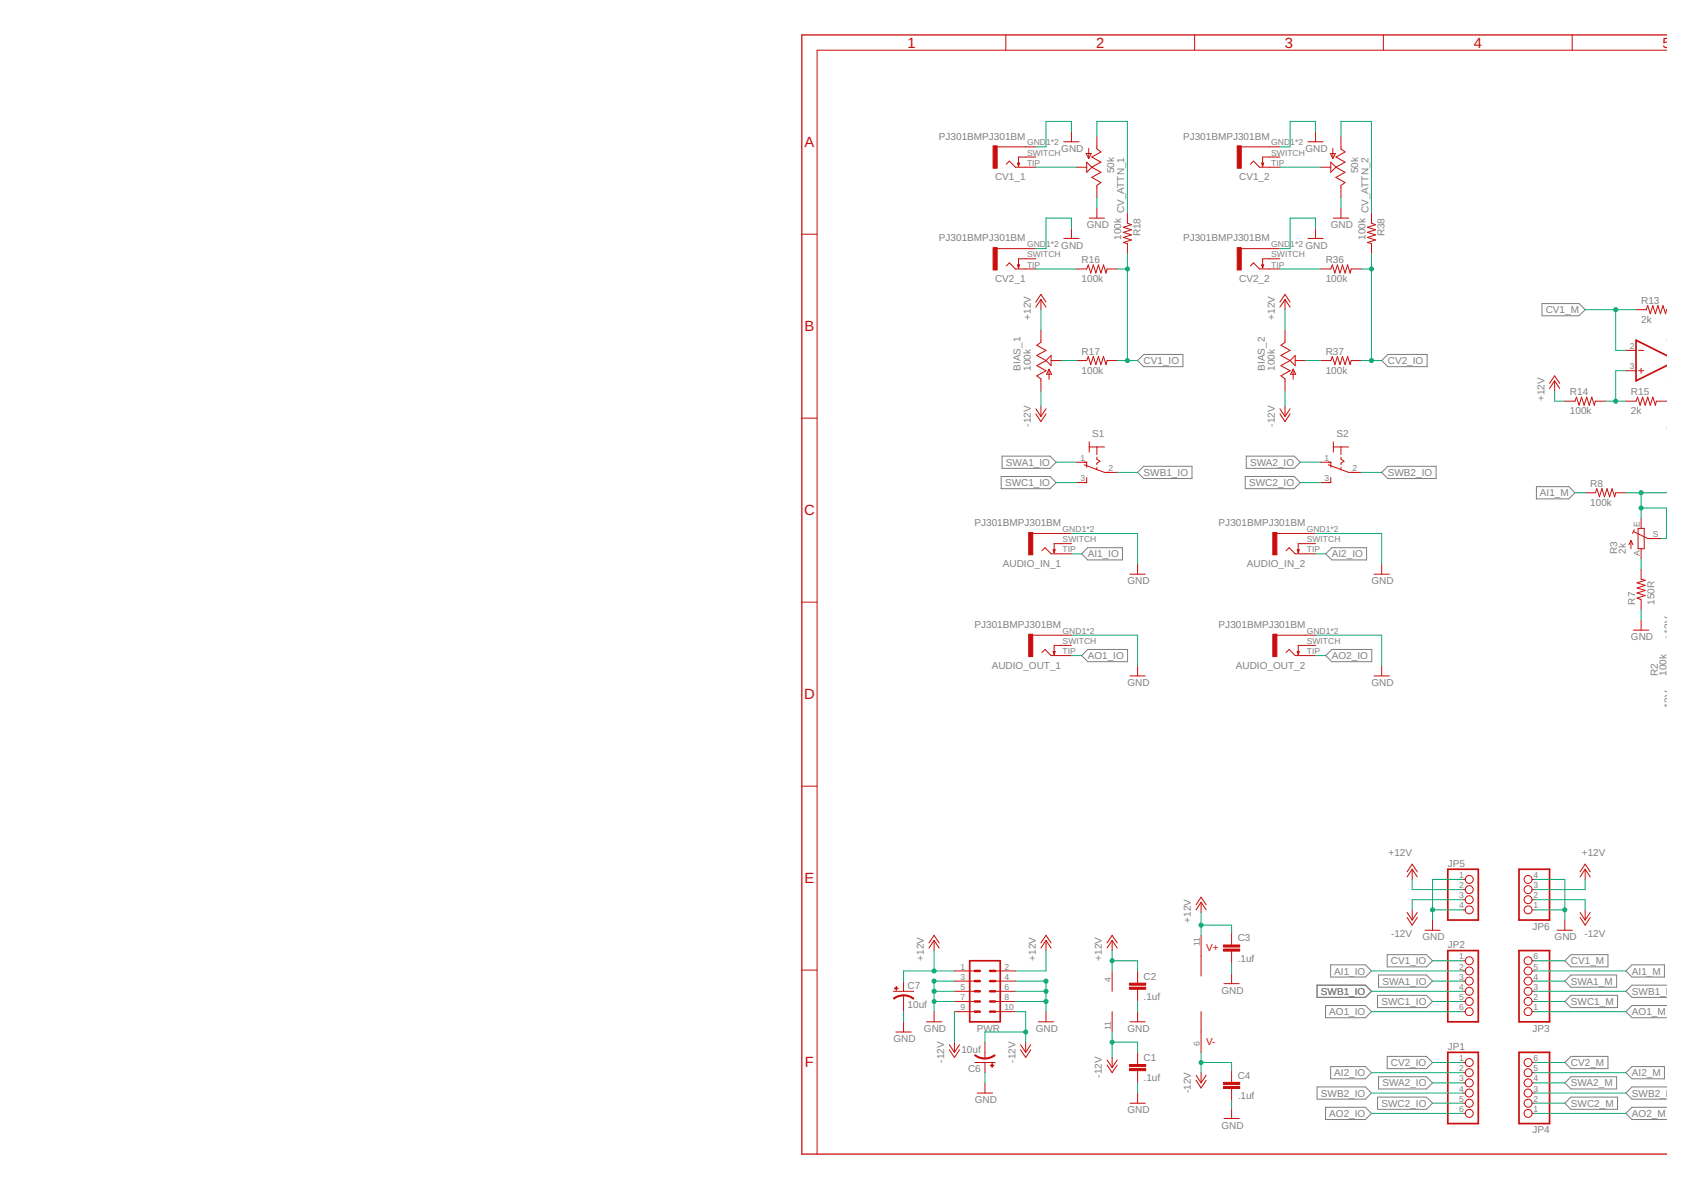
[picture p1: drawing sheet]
<svg xmlns="http://www.w3.org/2000/svg" width="420mm" height="297mm" viewBox="0 0 420 297" stroke-linecap="round" stroke-linejoin="round" font-family="sans-serif">
<g fill="none" stroke="#808080" stroke-width=".25">
<path d="M385 75.8h9.2l1.5 1.5-1.5 1.5h-9.2zM285.5 88.5h9.8v3h-9.8l-1.5-1.5zM344.9 90l1.6-1.5h9.8v3h-9.8zM249.9 118.9h12.2l1.6 1.6-1.6 1.5h-12.2zM250.2 113.9h11.9l1.6 1.5-1.6 1.5h-11.9zM284 117.9l1.5-1.5h12.1v3h-12.1zM310.9 118.9h12.2l1.5 1.6-1.5 1.5h-12.2zM311.1 113.9h12l1.5 1.5-1.5 1.5h-12zM344.9 117.9l1.6-1.5h12v3h-12zM271.5 136.7h8.7v3.1h-8.7l-1.5-1.6zM331 138.2l1.5-1.5h8.7v3.1h-8.7zM383.6 121.5h8.1l1.5 1.5-1.5 1.5h-8.1z"/>
<path d="M271.5 162.1h10v3.1h-10l-1.5-1.6zM331 163.6l1.5-1.5h10v3.1h-10zM346.3 238.3h9.8l1.5 1.5-1.5 1.5h-9.8zM390.7 239.8l1.5-1.5h9.2v3h-9.2zM328.8 245.9h12.1l1.5 1.5-1.5 1.6h-12.1zM330.9 251h10l1.5 1.5-1.5 1.5h-10zM332.2 240.8h8.7l1.5 1.6-1.5 1.5h-8.7zM343.9 248.5h12.2l1.5 1.5-1.5 1.5h-12.2zM344.1 243.4h12l1.5 1.5-1.5 1.5h-12zM390.7 244.9l1.5-1.5h11.4v3h-11.4zM390.7 250l1.5-1.5h11.6v3h-11.6zM405.9 242.4l1.5-1.6h8.1v3.1h-8.1z"/>
<path d="M416 245.9h-8.6l-1.5 1.5 1.5 1.6h8.6M416 251h-8.6l-1.5 1.5 1.5 1.5h8.6M328.8 271.3h12.1l1.5 1.5-1.5 1.6h-12.1zM330.9 276.4h10l1.5 1.5-1.5 1.5h-10zM332.2 266.2h8.7l1.5 1.6-1.5 1.5h-8.7zM343.9 273.9h12.2l1.5 1.5-1.5 1.5h-12.2zM344.1 268.8h12l1.5 1.5-1.5 1.5h-12zM346.3 263.7h9.8l1.5 1.5-1.5 1.5h-9.8zM390.7 270.3l1.5-1.5h11.4v3h-11.4zM390.7 275.4l1.5-1.5h11.6v3h-11.6zM390.7 265.2l1.5-1.5h9.2v3h-9.2zM405.9 267.8l1.5-1.6h8.1v3.1h-8.1z"/>
<path d="M416 271.3h-8.6l-1.5 1.5 1.5 1.6h8.6M416 276.4h-8.6l-1.5 1.5 1.5 1.5h8.6"/>
</g>
<g fill="none" stroke="#c90d0c" stroke-width=".25">
<path d="M251.1 8.7v3.8M298.2 8.7v3.8M345.4 8.7v3.8M392.5 8.7v3.8M416 12.5h-212v275.6M248.9 36.7h9.7M258.6 39.2h-4.3v2.3M265.6 35.4h3.8M267.5 32.9v2.5M271.2 38.3h1.2l-.6 1.3zM271.8 37v2.6M273.8 34.1v3.1l1 .7-2.2 1.3 2.2 1.3-2.2 1.2"/>
<path d="M309.9 36.7h9.6M319.5 39.2h-4.3v2.3M326.5 35.4h3.8M328.4 32.9v2.5M332.1 38.3h1.3l-.7 1.3zM332.7 37v2.6M334.8 34.1v3.1l1 .7-2.3 1.3 2.3 1.3-2.3 1.2M200.2 58.5h3.8M251.2 41l.8-.8 1.5 1.5h5.1M254 40.7h.5l-.2 .8zM265.6 59.5h3.8M267.5 57v2.5"/>
<path d="M268.8 41.7h2.5M271.3 40.5l1.3 1.2-1.3 1.3zM271.9 54.4h3.8M272.6 41.7l2.2 1.3-2.2 1.3 2.2 1.3-1 .7v3.1M273.8 51.9v2.5M281.5 53.2v2.5l1 .4-2.1 .6 2.1 .7-2.1 .6 2.1 .6-2.1 .7 2.1 .6-2.1 .6 1.1 .3v2.5M312.2 41l.7-.8 1.6 1.5h5M315 40.7h.5l-.3 .8zM326.5 59.5h3.8M328.4 57v2.5M329.7 41.7h2.5M332.2 40.5l1.3 1.2-1.3 1.3z"/>
<path d="M332.9 54.4h3.8M333.5 41.7l2.3 1.3-2.3 1.3 2.3 1.3-1 .7v3.1M334.8 51.9v2.5M342.4 53.2v2.5l1 .4-2 .6 2 .7-2 .6 2 .6-2 .7 2 .6-2 .6 1 .3v2.5M248.9 62.1h9.7M251.2 66.4l.8-.8 1.5 1.5h5.1M254 66.1h.5l-.2 .8zM258.6 64.6h-4.3v2.3M258.6 75.4l1.3-1.9 1.2 1.9M259.9 74.8v2.5M259.9 74.8l1.2 1.9M259.9 74.8l-1.3 1.9"/>
<path d="M268.8 67.1h2.5l.4-1 .6 2.1 .6-2.1 .7 2.1 .6-2.1 .6 2.1 .7-2.1 .6 2.1 .3-1.1h2.5M309.9 62.1h9.6M312.2 66.4l.7-.8 1.6 1.5h5M315 66.1h.5l-.3 .8zM319.5 64.6h-4.3v2.3M319.5 75.4l1.3-1.9 1.3 1.9M320.8 74.8v2.5M320.8 74.8l1.3 1.9M320.8 74.8l-1.3 1.9M329.7 67.1h2.5l.4-1 .6 2.1 .7-2.1 .6 2.1 .7-2.1 .6 2.1 .6-2.1 .7 2.1 .2-1.1h2.6M408.4 77.3h2.6l.4-1 .6 2 .6-2 .7 2 .6-2 .6 2 .7-2 .6 2 .2-.9M259.9 82.4v3l-1.1 .8 2.3 1.3-2.3 1.2 2.3 1.3"/>
<path d="M261.1 90l-2.3 1.3 2.3 1.2-2.3 1.3 1.1 .8v3M261.9 92.2v2.5M261.9 92.2l.6 1.2h-1.2zM262.4 90h2.5M262.4 88.7v2.6l-1.3-1.3zM268.8 90h2.5l.4-1 .6 2 .6-2 .7 2 .6-2 .6 2 .7-2 .6 2 .3-1h2.5M320.8 82.4v3l-1 .8 2.3 1.3-2.3 1.2 2.3 1.3M322.1 90l-2.3 1.3 2.3 1.2-2.3 1.3 1 .8v3M322.8 92.2l.7 1.2h-1.3zM322.8 92.2v2.5M323.3 90h2.6M323.3 88.7v2.6l-1.2-1.3z"/>
<path d="M329.7 90h2.5l.4-1 .6 2 .7-2 .6 2 .7-2 .6 2 .6-2 .7 2 .2-1h2.6M386.8 95.7l1.3-1.9 1.3 1.9M388.1 95.1l1.3 1.9M388.1 95.1l-1.3 1.9M388.1 95.1v2.5M405.9 92.5h2.5M405.9 87.5h2.5M409.1 92.5h1.2M409.1 87.5h1.2M409.7 91.9v1.3M200.2 104.4h3.8M258.6 102l1.3 1.9"/>
<path d="M258.6 103.3l1.3 1.9 1.2-1.9M259.9 101.4v2.5M261.1 102l-1.2 1.9M268.8 115.4h2.5v1.2M270.7 116l5 1.9h3.2M271.3 119.2v1.3h-2.5M271.9 110.3v2.5M271.9 111.6h3.8M273.8 111.6v1.9M273.8 114.1v.5l.8 .5-.8 .5v.4M273.8 116.6v.7M319.5 102l1.3 1.9"/>
<path d="M319.5 103.3l1.3 1.9 1.3-1.9M320.8 101.4v2.5M322.1 102l-1.3 1.9M329.7 115.4h2.5v1.2M331.6 116l5.1 1.9h3.2M332.2 119.2v1.3h-2.5M332.9 111.6h3.8M332.9 110.3v2.5M334.8 111.6v1.9M334.8 114.1v.5l.7 .5-.7 .5v.4M334.8 116.6v.7M390.7 100.1h2.5l.4-1 .6 2.1 .6-2.1 .7 2.1 .6-2.1 .6 2.1 .7-2.1 .6 2.1 .3-1.1h2.5"/>
<path d="M405.9 100.1h2.5l.4-1 .6 2.1 .7-2.1 .6 2.1 .7-2.1 .6 2.1 .6-2.1 .7 2.1 .2-1.1h2.5M257.8 133.2h9.7M260.1 137.5l.8-.8 1.5 1.5h5.1M262.9 137.2h.5l-.2 .8zM267.5 135.7h-4.3v2.3M318.8 133.2h9.6M321.1 137.5l.7-.8 1.5 1.5h5.1M323.8 137.2h.6l-.3 .8zM328.4 135.7h-4.3v2.3M395.7 123h2.6l.4-1 .6 2 .6-2 .7 2 .6-2 .6 2 .7-2 .6 2 .3-1h2.5M407.2 134.9v2.1M407.2 134.9l-.5 1.1"/>
<path d="M407.2 134.9l.5 1.1M407.8 132.7l3.6 1.7h3.4M408 132.2l-.5 .9M408.9 131.9h1.6v5.1h-1.6zM409.7 129.3v2.6M409.7 137v2.5M200.2 150.3h3.8M257.8 158.6h9.7M282.1 143.3h3.8M284 140.8v2.5M318.8 158.6h9.6M343 143.3h3.8"/>
<path d="M344.9 140.8v2.5M407.8 157.3h3.8M409.7 142v2.6l1 .2-2 .7 2 .6-2 .6 2 .7-2 .6 2 .7-2 .6 1 .4v2.5M409.7 154.7v2.6M260.1 162.9l.8-.8 1.5 1.5h5.1M262.9 162.6h.5l-.2 .8zM267.5 161.1h-4.3v2.3M282.1 168.7h3.8M284 166.2v2.5M321.1 162.9l.7-.8 1.5 1.5h5.1M323.8 162.6h.6l-.3 .8zM328.4 161.1h-4.3v2.3"/>
<path d="M343 168.7h3.8M344.9 166.2v2.5M200.2 196.2h3.8M351.3 217.6l1.3-1.9 1.2 1.9M352.6 217l1.2 1.9M352.6 217l-1.3 1.9M352.6 217v2.5M365.3 219.5h.5M382.5 219.5h.5M394.5 217.6l1.2-1.9 1.3 1.9M395.7 217l1.3 1.9M395.7 217l-1.2 1.9"/>
<path d="M395.7 217v2.5M231.9 235.4l1.3-1.9 1.3 1.9M233.2 234.7v2.6M233.2 234.7l1.3 1.9M233.2 234.7l-1.3 1.9M259.9 235.4l1.2-1.9 1.3 1.9M261.1 234.7v2.6M261.1 234.7l1.3 1.9M261.1 234.7l-1.2 1.9M276.4 235.4l1.2-1.9 1.3 1.9M277.6 234.7v2.6M277.6 234.7l1.3 1.9"/>
<path d="M277.6 234.7l-1.2 1.9M298.6 225.8l1.2-1.9 1.3 1.9M299.8 225.2v2.6M299.8 233.5v10.1M299.8 225.2l1.3 1.9M299.8 225.2l-1.2 1.9M307.5 232.8v3.1M307.5 237.4v3.1M351.3 227.8l1.3 1.9M351.3 229l1.3 1.9 1.2-1.9M352.6 227.1v2.6M353.8 227.8l-1.2 1.9"/>
<path d="M355.7 232.2h3.8M357.6 229.7v2.5M365.3 239.8h.5M365.3 222.1h.5M365.3 224.6h.5M365.3 227.1h.5M382.5 239.8h.5M382.5 222.1h.5M382.5 224.6h.5M382.5 227.1h.5M388.7 232.2h3.9M390.7 229.7v2.5"/>
<path d="M394.5 227.8l1.2 1.9M394.5 229l1.2 1.9 1.3-1.9M395.7 227.1v2.6M397 227.8l-1.3 1.9M200.2 242.1h3.8M223 247.4h5.1M223.7 257.6h3.8M225.6 244.9v2.5M225.6 248.5v4M225.6 255.1v2.5M231.3 255.1h3.8M233.2 252.5v2.6"/>
<path d="M238.3 247.4h5.1M238.3 242.4h5.1M238.3 244.9h5.1M238.3 250h5.1M238.3 252.5h5.1M248.4 247.4h5.1M248.4 242.4h5.1M248.4 244.9h5.1M248.4 250h5.1M248.4 252.5h5.1M259.2 255.1h3.8M261.1 252.5v2.6"/>
<path d="M277.6 242.4v5M277.6 252.5v5.1M282.1 255.1h3.8M284 242.4v3M284 246.9v3.1M284 252.5v2.6M299.8 252.5v10.2M305.6 245.5h3.8M307.5 243v2.5M365.3 247.4h.5M365.3 242.4h.5M365.3 244.9h.5"/>
<path d="M365.3 250h.5M365.3 252.5h.5M382.5 247.4h.5M382.5 242.4h.5M382.5 244.9h.5M382.5 250h.5M382.5 252.5h.5M237 260.8l1.3 1.9M237 262l1.3 1.9 1.2-1.9M238.3 260.1v2.6M239.5 260.8l-1.2 1.9M243.4 265.2h5"/>
<path d="M244 272.8h3.8M245.9 260.1v4.1M245.9 265.2v2.6M245.9 270.3v2.5M254.8 260.8l1.3 1.9M254.8 262l1.3 1.9 1.2-1.9M256.1 260.1v2.6M257.3 260.8l-1.2 1.9M276.4 264.6l1.2 1.9M276.4 265.9l1.2 1.9 1.3-1.9M277.6 263.9v2.6M278.9 264.6l-1.3 1.9"/>
<path d="M282.1 275.4h3.8M284 262.7v3M284 267.3v3M284 272.8v2.6M298.6 268.4l1.2 1.9M298.6 269.7l1.2 1.9 1.3-1.9M299.8 267.8v2.5M301.1 268.4l-1.3 1.9M305.6 279.2h3.8M307.5 267.1v3.1M307.5 271.7v3M307.5 276.6v2.6"/>
<path d="M365.3 275.4h.5M365.3 265.2h.5M365.3 272.8h.5M365.3 267.8h.5M365.3 270.3h.5M365.3 277.9h.5M382.5 275.4h.5M382.5 265.2h.5M382.5 272.8h.5M382.5 267.8h.5M382.5 270.3h.5M382.5 277.9h.5"/>
<circle cx="366.8" cy="219.5" r=".99"/>
<circle cx="381.5" cy="219.5" r=".99"/>
<circle cx="366.8" cy="239.8" r=".99"/>
<circle cx="366.8" cy="224.6" r=".99"/>
<circle cx="366.8" cy="227.1" r=".99"/>
<circle cx="366.8" cy="222.1" r=".99"/>
<circle cx="381.5" cy="227.1" r=".99"/>
<circle cx="381.5" cy="239.8" r=".99"/>
<circle cx="381.5" cy="224.6" r=".99"/>
<circle cx="381.5" cy="222.1" r=".99"/>
<circle cx="366.8" cy="252.5" r=".99"/>
<circle cx="366.8" cy="242.4" r=".99"/>
<circle cx="366.8" cy="247.4" r=".99"/>
<circle cx="366.8" cy="250" r=".99"/>
<circle cx="366.8" cy="244.9" r=".99"/>
<circle cx="381.5" cy="252.5" r=".99"/>
<circle cx="381.5" cy="244.9" r=".99"/>
<circle cx="381.5" cy="250" r=".99"/>
<circle cx="381.5" cy="247.4" r=".99"/>
<circle cx="381.5" cy="242.4" r=".99"/>
<circle cx="366.8" cy="272.8" r=".99"/>
<circle cx="366.8" cy="265.2" r=".99"/>
<circle cx="366.8" cy="277.9" r=".99"/>
<circle cx="366.8" cy="267.8" r=".99"/>
<circle cx="366.8" cy="270.3" r=".99"/>
<circle cx="366.8" cy="275.4" r=".99"/>
<circle cx="381.5" cy="270.3" r=".99"/>
<circle cx="381.5" cy="267.8" r=".99"/>
<circle cx="381.5" cy="277.9" r=".99"/>
<circle cx="381.5" cy="272.8" r=".99"/>
<circle cx="381.5" cy="265.2" r=".99"/>
<circle cx="381.5" cy="275.4" r=".99"/>
</g>
<g fill="#c90d0c" stroke="#c90d0c" stroke-width=".25">
<path d="M282 266.7h4v.6h-4z"/>
<path d="M282 265.7h4v.5h-4z"/>
<path d="M282 246.4h4v.5h-4z"/>
<path d="M282 245.4h4v.5h-4z"/>
<path d="M247.9 36.4h1v5.6h-1z"/>
<path d="M247.9 61.8h1v5.6h-1z"/>
<path d="M256.8 132.9h1v5.6h-1z"/>
<path d="M256.8 158.3h1v5.6h-1z"/>
<path d="M247.2 265.9h.9v.1h-.9z"/>
<path d="M247.6 265.5h.2v.9h-.2z"/>
<path d="M223.3 246.7h.9v.1h-.9z"/>
<path d="M223.7 246.3h.1v.9h-.1z"/>
<path d="M305.4 236.9h4.1v.5h-4.1z"/>
<path d="M305.4 235.9h4.1v.5h-4.1z"/>
<path d="M305.4 271.2h4.1v.5h-4.1z"/>
<path d="M305.4 270.2h4.1v.5h-4.1z"/>
<path d="M308.9 36.4h1v5.6h-1z"/>
<path d="M308.9 61.8h1v5.6h-1z"/>
<path d="M317.8 132.9h1v5.6h-1z"/>
<path d="M317.8 158.3h1v5.6h-1z"/>
</g>
<path d="M416 88.7l-7.6-3.8v10.2l7.6-3.8M361.4 217h7.7v12.7h-7.7zM379.2 217h7.6v12.7h-7.6zM242.1 239.8h7.6v15.3h-7.6zM361.4 237.3h7.7v17.8h-7.7zM379.2 237.3h7.6v17.8h-7.6zM361.4 262.7h7.7v17.8h-7.7zM379.2 262.7h7.6v17.8h-7.6z" fill="none" stroke="#c90d0c" stroke-width=".42"/>
<path d="M416 8.7h-215.8v279.4h215.8" fill="none" stroke="#c90d0c" stroke-width=".32"/>
<g fill="#c90d0c" stroke="#c90d0c" stroke-width=".25">
<path d="M243.5 263.3l.9 .5 1.5 .3v.3l-1.9-.5-.7-.4z" fill-rule="evenodd"/>
<path d="M245.9 264.1l1-.2 1.4-.6 .1 .2-1.7 .8h-.8z" fill-rule="evenodd"/>
<path d="M225.6 248.3l1.3 .2 1.2 .7-.1 .2-.9-.5-1.5-.3z" fill-rule="evenodd"/>
<path d="M223 249.2l1.2-.7 1.4-.2v.3l-1.5 .3-.9 .5z" fill-rule="evenodd"/>
</g>
<path d="M243.4 252.5h1.2M243.4 250h1.2M243.4 247.4h1.2M243.4 244.9h1.2M243.4 242.4h1.2M247.2 252.5h1.2M247.2 250h1.2M247.2 247.4h1.2M247.2 244.9h1.2M247.2 242.4h1.2" fill="none" stroke="#c90d0c" stroke-width=".61"/>
<g fill="none" stroke="#0dab76" stroke-width=".25">
<path d="M267.5 32.9v-2.6h-6.4v6.4h-2.5M273.8 34.1v-3.8h7.7v22.9M328.4 32.9v-2.6h-6.3v6.4h-2.6M334.8 34.1v-3.8h7.6v22.9M258.6 41.7h10.2M267.5 57v-2.6h-6.4v7.7h-2.5M273.8 49.4v2.5M319.5 41.7h10.2M328.4 57v-2.6h-6.3v7.7h-2.6M334.8 49.4v2.5M258.6 67.1h10.2M259.9 77.3v5.1"/>
<path d="M278.9 67.1h2.6M281.5 63.3v26.7M319.5 67.1h10.2M320.8 77.3v5.1M339.9 67.1h2.5M342.4 63.3v26.7M395.7 77.3h12.7M403.4 77.3v10.2h2.5M259.9 97.6v3.8M264.9 90h3.9M278.9 90h5.1M320.8 97.6v3.8"/>
<path d="M325.9 90h3.8M339.9 90h5M388.1 97.6v2.5h2.6M405.9 92.5h-2.5v7.6M263.7 115.4h5.1M278.9 117.9h5.1M324.6 115.4h5.1M339.9 117.9h5M400.8 100.1h5.1M263.7 120.5h5.1M267.5 133.2h16.5v7.6M267.5 138.2h2.5"/>
<path d="M324.6 120.5h5.1M328.4 133.2h16.5v7.6M328.4 138.2h2.6M393.2 123h2.5M405.9 123h10.1M409.7 123v6.3M409.7 139.5v2.5M409.7 126.8h6.3M414.8 134.4h1.2M267.5 158.6h16.5v7.6M328.4 158.6h16.5v7.6M409.7 152.2v2.5"/>
<path d="M267.5 163.6h2.5M328.4 163.6h2.6M352.6 219.5v2.6h12.7M365.3 219.5h-7.7v10.2M383 219.5h7.7v10.2M395.7 219.5v2.6h-12.7M233.2 237.3v5.1M261.1 237.3v5.1h-7.6M277.6 237.3v5.1M277.6 239.8h6.4v2.6M299.8 227.8v5.7M299.8 230.9h7.7v1.9"/>
<path d="M357.6 239.8h7.7M357.6 227.1h7.7M365.3 224.6h-12.7v2.5M383 239.8h7.7M383 224.6h12.7v2.5M383 227.1h7.7M225.6 252.5v2.6M233.2 250h5.1M233.2 247.4h5.1M238.3 244.9h-5.1v7.6M238.3 242.4h-12.7v2.5M238.3 252.5v7.6"/>
<path d="M253.5 244.9h7.6v7.6M253.5 252.5h2.6v7.6M253.5 250h7.6M253.5 247.4h7.6M256.1 257.6h-10.2v2.5M277.6 257.6v6.3M284 250v2.5M307.5 240.5v2.5M342.4 242.4h22.9M342.4 252.5h22.9M342.4 247.4h22.9M357.6 250h7.7"/>
<path d="M357.6 244.9h7.7M383 242.4h22.9M383 252.5h22.9M383 250h7.7M383 247.4h22.9M383 244.9h7.7M245.9 267.8v2.5M277.6 260.1h6.4v2.6M284 270.3v2.5M299.8 262.7v5.1M299.8 265.2h7.7v1.9M307.5 274.7v1.9"/>
<path d="M342.4 272.8h22.9M342.4 277.9h22.9M342.4 267.8h22.9M357.6 265.2h7.7M357.6 270.3h7.7M357.6 275.4h7.7M383 265.2h7.7M383 272.8h22.9M383 270.3h7.7M383 275.4h7.7M383 277.9h22.9M383 267.8h22.9"/>
</g>
<g fill="#0dab76" stroke="#0dab76" stroke-width=".25">
<circle cx="277.6" cy="239.8" r=".51"/>
<circle cx="233.2" cy="242.4" r=".51"/>
<circle cx="299.8" cy="230.9" r=".51"/>
<circle cx="277.6" cy="260.1" r=".51"/>
<circle cx="256.1" cy="257.6" r=".51"/>
<circle cx="299.8" cy="265.2" r=".51"/>
<circle cx="261.1" cy="250" r=".51"/>
<circle cx="261.1" cy="247.4" r=".51"/>
<circle cx="261.1" cy="244.9" r=".51"/>
<circle cx="233.2" cy="250" r=".51"/>
<circle cx="233.2" cy="247.4" r=".51"/>
<circle cx="233.2" cy="244.9" r=".51"/>
<circle cx="390.7" cy="227.1" r=".51"/>
<circle cx="357.6" cy="227.1" r=".51"/>
<circle cx="409.7" cy="123" r=".51"/>
<circle cx="409.7" cy="126.8" r=".51"/>
<circle cx="403.4" cy="100.1" r=".51"/>
<circle cx="403.4" cy="77.3" r=".51"/>
<circle cx="342.4" cy="90" r=".51"/>
<circle cx="342.4" cy="67.1" r=".51"/>
<circle cx="281.5" cy="90" r=".51"/>
<circle cx="281.5" cy="67.1" r=".51"/>
</g>
<g font-size="3.7" fill="#c90d0c">
<text x="226.5" y="11.9">1</text>
<text x="273.7" y="11.9">2</text>
<text x="320.8" y="11.9">3</text>
<text x="367.9" y="11.9">4</text>
<text x="415" y="11.9">5</text>
<text x="200.9" y="36.8">A</text>
<text x="200.9" y="82.7">B</text>
<text x="200.7" y="128.6">C</text>
<text x="200.7" y="174.6">D</text>
<text x="200.9" y="220.5">E</text>
<text x="201" y="266.4">F</text>
</g>
<g font-size="2.5" fill="#808080">
<text x="234.4" y="34.9">PJ301BMPJ301BM</text>
<text x="295.3" y="34.9">PJ301BMPJ301BM</text>
<text x="264.9" y="37.9">GND</text>
<text x="325.9" y="37.9">GND</text>
<text x="248.4" y="45">CV1_1</text>
<text x="278.1" y="43.2" transform="rotate(-90 278.1 43.2)">50k</text>
<text x="309.4" y="45">CV1_2</text>
<text x="339.1" y="43.2" transform="rotate(-90 339.1 43.2)">50k</text>
<text x="280.7" y="53.2" transform="rotate(-90 280.7 53.2)">CV_ATTN_1</text>
<text x="341.6" y="53.2" transform="rotate(-90 341.6 53.2)">CV_ATTN_2</text>
<text x="271.3" y="57">GND</text>
<text x="279.9" y="59.9" transform="rotate(-90 279.9 59.9)">100k</text>
<text x="284.7" y="59" transform="rotate(-90 284.7 59)">R18</text>
<text x="332.2" y="57">GND</text>
<text x="340.9" y="59.9" transform="rotate(-90 340.9 59.9)">100k</text>
<text x="345.7" y="59" transform="rotate(-90 345.7 59)">R38</text>
<text x="234.4" y="60.3">PJ301BMPJ301BM</text>
<text x="264.9" y="62.1">GND</text>
<text x="270" y="65.6">R16</text>
<text x="295.3" y="60.3">PJ301BMPJ301BM</text>
<text x="325.9" y="62.1">GND</text>
<text x="331" y="65.6">R36</text>
<text x="248.4" y="70.4">CV2_1</text>
<text x="270" y="70.4">100k</text>
<text x="309.4" y="70.4">CV2_2</text>
<text x="331" y="70.4">100k</text>
<text x="409.7" y="75.8">R13</text>
<text x="257.3" y="79.8" transform="rotate(-90 257.3 79.8)">+12V</text>
<text x="318.3" y="79.8" transform="rotate(-90 318.3 79.8)">+12V</text>
<text x="385.9" y="78.2">CV1_M</text>
<text x="409.7" y="80.6">2k</text>
<text x="270" y="88.5">R17</text>
<text x="331" y="88.5">R37</text>
<text x="416.1" y="86.7">TL07</text>
<text x="254.8" y="92.5" transform="rotate(-90 254.8 92.5)">BIAS_1</text>
<text x="257.3" y="92.5" transform="rotate(-90 257.3 92.5)">100k</text>
<text x="270" y="93.3">100k</text>
<text x="285.5" y="90.9">CV1_IO</text>
<text x="315.7" y="92.5" transform="rotate(-90 315.7 92.5)">BIAS_2</text>
<text x="318.3" y="92.5" transform="rotate(-90 318.3 92.5)">100k</text>
<text x="331" y="93.3">100k</text>
<text x="346.5" y="90.9">CV2_IO</text>
<text x="385.6" y="100.1" transform="rotate(-90 385.6 100.1)">+12V</text>
<text x="391.9" y="98.7">R14</text>
<text x="407.2" y="98.7">R15</text>
<text x="257.3" y="106.5" transform="rotate(-90 257.3 106.5)">-12V</text>
<text x="318.3" y="106.5" transform="rotate(-90 318.3 106.5)">-12V</text>
<text x="391.9" y="103.5">100k</text>
<text x="407.2" y="103.5">2k</text>
<text x="272.7" y="109">S1</text>
<text x="333.6" y="109">S2</text>
<text x="251.1" y="116.3">SWA1_IO</text>
<text x="285.5" y="118.8">SWB1_IO</text>
<text x="312.1" y="116.3">SWA2_IO</text>
<text x="346.5" y="118.8">SWB2_IO</text>
<text x="250.9" y="121.4">SWC1_IO</text>
<text x="311.9" y="121.4">SWC2_IO</text>
<text x="384.5" y="123.9">AI1_M</text>
<text x="397" y="121.5">R8</text>
<text x="243.3" y="131.4">PJ301BMPJ301BM</text>
<text x="304.2" y="131.4">PJ301BMPJ301BM</text>
<text x="397" y="126.3">100k</text>
<text x="250.4" y="141.5">AUDIO_IN_1</text>
<text x="271.5" y="139.1">AI1_IO</text>
<text x="311.3" y="141.5">AUDIO_IN_2</text>
<text x="332.5" y="139.1">AI2_IO</text>
<text x="403.7" y="138.2" transform="rotate(-90 403.7 138.2)">R3</text>
<text x="405.9" y="138.2" transform="rotate(-90 405.9 138.2)">2k</text>
<text x="281.4" y="145.9">GND</text>
<text x="342.4" y="145.9">GND</text>
<text x="408.2" y="150.9" transform="rotate(-90 408.2 150.9)">R7</text>
<text x="413" y="150.9" transform="rotate(-90 413 150.9)">150R</text>
<text x="243.3" y="156.8">PJ301BMPJ301BM</text>
<text x="304.2" y="156.8">PJ301BMPJ301BM</text>
<text x="407.2" y="159.8">GND</text>
<text x="417.3" y="159.8" transform="rotate(-90 417.3 159.8)">+12V</text>
<text x="247.6" y="166.9">AUDIO_OUT_1</text>
<text x="271.5" y="164.5">AO1_IO</text>
<text x="308.5" y="166.9">AUDIO_OUT_2</text>
<text x="332.5" y="164.5">AO2_IO</text>
<text x="281.4" y="171.3">GND</text>
<text x="342.4" y="171.3">GND</text>
<text x="413.9" y="168.7" transform="rotate(-90 413.9 168.7)">R2</text>
<text x="416.1" y="168.7" transform="rotate(-90 416.1 168.7)">100k</text>
<text x="417.3" y="177.6" transform="rotate(-90 417.3 177.6)">-12V</text>
<text x="346.7" y="213.7">+12V</text>
<text x="394.9" y="213.7">+12V</text>
<text x="361.4" y="216.3">JP5</text>
<text x="297.3" y="230.3" transform="rotate(-90 297.3 230.3)">+12V</text>
<text x="347.3" y="234">-12V</text>
<text x="382.5" y="232.1">JP6</text>
<text x="395.5" y="234">-12V</text>
<text x="230.6" y="239.8" transform="rotate(-90 230.6 239.8)">+12V</text>
<text x="258.6" y="239.8" transform="rotate(-90 258.6 239.8)">+12V</text>
<text x="275.1" y="239.8" transform="rotate(-90 275.1 239.8)">+12V</text>
<text x="309" y="235">C3</text>
<text x="355.1" y="234.7">GND</text>
<text x="361.4" y="236.7">JP2</text>
<text x="388.1" y="234.7">GND</text>
<text x="285.5" y="244.5">C2</text>
<text x="309" y="240.1">.1uf</text>
<text x="333.1" y="243.3">AI1_IO</text>
<text x="345.1" y="245.8">SWA1_IO</text>
<text x="347.2" y="240.7">CV1_IO</text>
<text x="392.2" y="245.8">SWA1_M</text>
<text x="392.2" y="240.7">CV1_M</text>
<text x="407.4" y="243.3">AI1_M</text>
<text x="226.6" y="251.6">10uf</text>
<text x="226.6" y="246.8">C7</text>
<text x="285.5" y="249.6">.1uf</text>
<text x="304.9" y="248.1">GND</text>
<text x="329.8" y="248.3">SWB1_IO</text>
<text x="344.9" y="250.9">SWC1_IO</text>
<text x="392.2" y="250.9">SWC1_M</text>
<text x="407.4" y="248.3">SWB1_M</text>
<text x="230.6" y="257.6">GND</text>
<text x="243.9" y="257.6">PWR</text>
<text x="258.6" y="257.6">GND</text>
<text x="281.4" y="257.6">GND</text>
<text x="331.9" y="253.4">AO1_IO</text>
<text x="382.5" y="257.5">JP3</text>
<text x="407.4" y="253.4">AO1_M</text>
<text x="223" y="260.1">GND</text>
<text x="240" y="262.8">10uf</text>
<text x="361.4" y="262">JP1</text>
<text x="235.7" y="265.2" transform="rotate(-90 235.7 265.2)">-12V</text>
<text x="241.7" y="267.6">C6</text>
<text x="253.5" y="265.2" transform="rotate(-90 253.5 265.2)">-12V</text>
<text x="275.1" y="269" transform="rotate(-90 275.1 269)">-12V</text>
<text x="285.5" y="269.9">.1uf</text>
<text x="285.5" y="264.8">C1</text>
<text x="309" y="269.3">C4</text>
<text x="333.1" y="268.7">AI2_IO</text>
<text x="347.2" y="266.1">CV2_IO</text>
<text x="392.2" y="266.1">CV2_M</text>
<text x="407.4" y="268.7">AI2_M</text>
<text x="243.3" y="275.4">GND</text>
<text x="297.3" y="272.8" transform="rotate(-90 297.3 272.8)">-12V</text>
<text x="309" y="274.4">.1uf</text>
<text x="329.8" y="273.7">SWB2_IO</text>
<text x="345.1" y="271.2">SWA2_IO</text>
<text x="392.2" y="271.2">SWA2_M</text>
<text x="407.4" y="273.7">SWB2_M</text>
<text x="281.4" y="277.9">GND</text>
<text x="304.9" y="281.7">GND</text>
<text x="331.9" y="278.8">AO2_IO</text>
<text x="344.9" y="276.3">SWC2_IO</text>
<text x="392.2" y="276.3">SWC2_M</text>
<text x="407.4" y="278.8">AO2_M</text>
<text x="382.5" y="282.9">JP4</text>
</g>
<g font-size="2.5" fill="#c90d0c">
<text x="301.1" y="237.3">V+</text>
<text x="301.1" y="260.8">V-</text>
</g>
<g font-size="2.1" fill="#808080">
<text x="256.4" y="41.4">TIP</text>
<text x="256.4" y="38.8">SWITCH</text>
<text x="256.4" y="36.3">GND</text>
<text x="261.2" y="36.3">1*2</text>
<text x="317.4" y="41.4">TIP</text>
<text x="317.4" y="38.8">SWITCH</text>
<text x="317.4" y="36.3">GND</text>
<text x="322.1" y="36.3">1*2</text>
<text x="256.4" y="64.2">SWITCH</text>
<text x="256.4" y="61.7">GND</text>
<text x="261.2" y="61.7">1*2</text>
<text x="317.4" y="64.2">SWITCH</text>
<text x="317.4" y="61.7">GND</text>
<text x="322.1" y="61.7">1*2</text>
<text x="256.4" y="66.8">TIP</text>
<text x="317.4" y="66.8">TIP</text>
<text x="406.9" y="87.1">2</text>
<text x="406.9" y="92.2">3</text>
<text x="269.7" y="115">1</text>
<text x="276.7" y="117.6">2</text>
<text x="330.7" y="115">1</text>
<text x="337.7" y="117.6">2</text>
<text x="269.7" y="120.1">3</text>
<text x="330.7" y="120.1">3</text>
<text x="409.3" y="131.5" transform="rotate(-90 409.3 131.5)">E</text>
<text x="265.3" y="137.9">TIP</text>
<text x="265.3" y="135.3">SWITCH</text>
<text x="265.3" y="132.8">GND1*2</text>
<text x="326.2" y="137.9">TIP</text>
<text x="326.2" y="135.3">SWITCH</text>
<text x="326.2" y="132.8">GND1*2</text>
<text x="412.6" y="134.1">S</text>
<text x="409.3" y="138.7" transform="rotate(-90 409.3 138.7)">A</text>
<text x="265.3" y="160.7">SWITCH</text>
<text x="265.3" y="158.2">GND1*2</text>
<text x="326.2" y="160.7">SWITCH</text>
<text x="326.2" y="158.2">GND1*2</text>
<text x="265.3" y="163.3">TIP</text>
<text x="326.2" y="163.3">TIP</text>
<text x="364.3" y="219.2">1</text>
<text x="364.3" y="221.7">2</text>
<text x="382.8" y="221.7">3</text>
<text x="382.8" y="219.2">4</text>
<text x="364.3" y="224.2">3</text>
<text x="364.3" y="226.8">4</text>
<text x="382.8" y="226.8">1</text>
<text x="382.8" y="224.2">2</text>
<text x="299.5" y="236.2" transform="rotate(-90 299.5 236.2)">11</text>
<text x="364.3" y="239.5">1</text>
<text x="382.8" y="239.5">6</text>
<text x="239.8" y="242">1</text>
<text x="239.8" y="244.5">3</text>
<text x="250.8" y="242">2</text>
<text x="250.8" y="244.5">4</text>
<text x="277.3" y="245.1" transform="rotate(-90 277.3 245.1)">4</text>
<text x="364.3" y="242">2</text>
<text x="364.3" y="244.5">3</text>
<text x="382.8" y="244.5">4</text>
<text x="382.8" y="242">5</text>
<text x="239.8" y="247.1">5</text>
<text x="239.8" y="249.6">7</text>
<text x="250.8" y="247.1">6</text>
<text x="250.8" y="249.6">8</text>
<text x="364.3" y="247.1">4</text>
<text x="364.3" y="249.6">5</text>
<text x="382.8" y="249.6">2</text>
<text x="382.8" y="247.1">3</text>
<text x="239.8" y="252.2">9</text>
<text x="250.8" y="252.2">10</text>
<text x="277.3" y="257.1" transform="rotate(-90 277.3 257.1)">11</text>
<text x="364.3" y="252.2">6</text>
<text x="382.8" y="252.2">1</text>
<text x="299.5" y="261.1" transform="rotate(-90 299.5 261.1)">6</text>
<text x="364.3" y="264.9">1</text>
<text x="364.3" y="267.4">2</text>
<text x="364.3" y="269.9">3</text>
<text x="382.8" y="269.9">4</text>
<text x="382.8" y="267.4">5</text>
<text x="382.8" y="264.9">6</text>
<text x="364.3" y="272.5">4</text>
<text x="364.3" y="275">5</text>
<text x="382.8" y="275">2</text>
<text x="382.8" y="272.5">3</text>
<text x="364.3" y="277.6">6</text>
<text x="382.8" y="277.6">1</text>
</g>
</svg>
